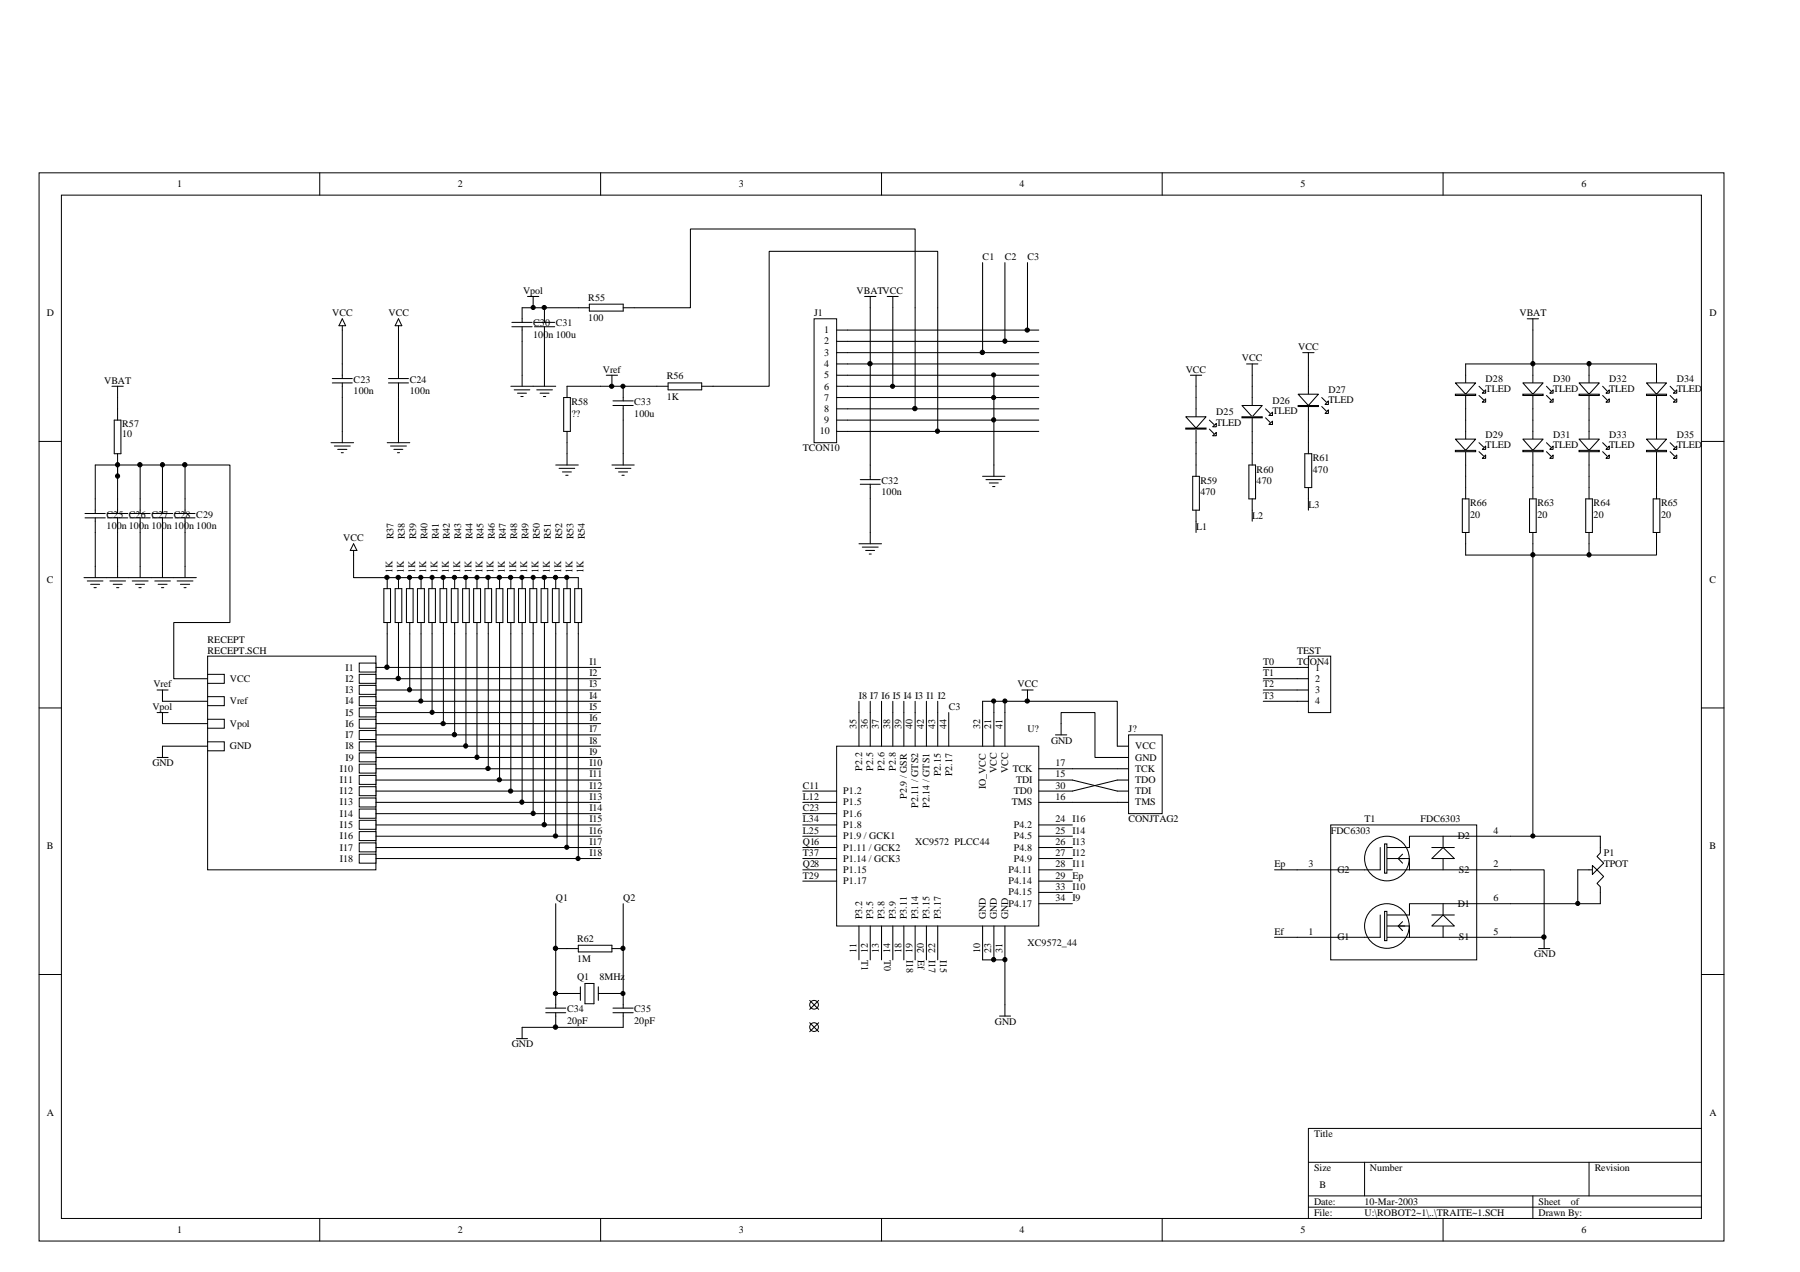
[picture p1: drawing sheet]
<svg xmlns="http://www.w3.org/2000/svg" width="297mm" height="210mm" viewBox="0 0 297 210" stroke-linecap="round" stroke-linejoin="round" font-family="sans-serif">
<g fill="none" stroke="#000" stroke-width=".17">
<path d="M6.4 28.5h278.1v176.3h-278.1zM10.1 32.2h270.7v168.9h-270.7zM52.8 28.5v3.7M99.1 28.5v3.7M145.5 28.5v3.7M191.8 28.5v3.7M238.1 28.5v3.7M56.5 53.7v8.8M56.5 52.6l.5 1.1h-1.1zM6.4 72.8h3.7M54.6 73.1h3.7M54.8 63.2h3.3"/>
<path d="M54.8 62.5h3.3M55.2 73.6h2.6M55.7 74.2h1.5M56.3 74.7h.4M56.5 63.2v9.9M280.8 72.8h3.7M6.4 116.8h3.7M280.8 116.8h3.7M6.4 160.8h3.7M280.8 160.8h3.7M215.9 191.8h64.9M215.9 197.3h64.9"/>
<path d="M215.9 199.2h64.9M225.2 191.8v5.5M253 197.3v3.8M262.2 191.8v5.5M280.8 186.2h-64.9v14.9M52.8 201.1v3.7M99.1 201.1v3.7M145.5 201.1v3.7M191.8 201.1v3.7M238.1 201.1v3.7"/>
</g>
<path d="M34.3 108.3h27.7v35.2h-27.7z" fill-rule="evenodd" fill="#fff"/>
<path d="M34.3 108.3h27.7v35.2h-27.7z" fill="none" stroke="#000" stroke-width=".17"/>
<path d="M59.3 109.4h2.7v1.5h-2.7z" fill-rule="evenodd" fill="#fff"/>
<path d="M59.3 109.4h2.7v1.5h-2.7z" fill="none" stroke="#000" stroke-width=".17"/>
<path d="M59.3 111.3h2.7v1.5h-2.7z" fill-rule="evenodd" fill="#fff"/>
<path d="M59.3 111.3h2.7v1.5h-2.7z" fill="none" stroke="#000" stroke-width=".17"/>
<path d="M59.3 113.1h2.7v1.5h-2.7z" fill-rule="evenodd" fill="#fff"/>
<path d="M59.3 113.1h2.7v1.5h-2.7z" fill="none" stroke="#000" stroke-width=".17"/>
<path d="M59.3 115h2.7v1.4h-2.7z" fill-rule="evenodd" fill="#fff"/>
<path d="M59.3 115h2.7v1.4h-2.7z" fill="none" stroke="#000" stroke-width=".17"/>
<path d="M59.3 116.8h2.7v1.5h-2.7z" fill-rule="evenodd" fill="#fff"/>
<path d="M59.3 116.8h2.7v1.5h-2.7z" fill="none" stroke="#000" stroke-width=".17"/>
<path d="M59.3 118.7h2.7v1.5h-2.7z" fill-rule="evenodd" fill="#fff"/>
<path d="M59.3 118.7h2.7v1.5h-2.7z" fill="none" stroke="#000" stroke-width=".17"/>
<path d="M59.3 120.6h2.7v1.4h-2.7z" fill-rule="evenodd" fill="#fff"/>
<path d="M59.3 120.6h2.7v1.4h-2.7z" fill="none" stroke="#000" stroke-width=".17"/>
<path d="M59.3 122.4h2.7v1.5h-2.7z" fill-rule="evenodd" fill="#fff"/>
<path d="M59.3 122.4h2.7v1.5h-2.7z" fill="none" stroke="#000" stroke-width=".17"/>
<path d="M59.3 124.2h2.7v1.5h-2.7z" fill-rule="evenodd" fill="#fff"/>
<path d="M59.3 124.2h2.7v1.5h-2.7z" fill="none" stroke="#000" stroke-width=".17"/>
<path d="M59.3 126.1h2.7v1.5h-2.7z" fill-rule="evenodd" fill="#fff"/>
<path d="M59.3 126.1h2.7v1.5h-2.7z" fill="none" stroke="#000" stroke-width=".17"/>
<path d="M59.3 128h2.7v1.4h-2.7z" fill-rule="evenodd" fill="#fff"/>
<path d="M59.3 128h2.7v1.4h-2.7z" fill="none" stroke="#000" stroke-width=".17"/>
<path d="M59.3 129.8h2.7v1.5h-2.7z" fill-rule="evenodd" fill="#fff"/>
<path d="M59.3 129.8h2.7v1.5h-2.7z" fill="none" stroke="#000" stroke-width=".17"/>
<path d="M59.3 131.7h2.7v1.5h-2.7z" fill-rule="evenodd" fill="#fff"/>
<path d="M59.3 131.7h2.7v1.5h-2.7z" fill="none" stroke="#000" stroke-width=".17"/>
<path d="M59.3 133.5h2.7v1.5h-2.7z" fill-rule="evenodd" fill="#fff"/>
<path d="M59.3 133.5h2.7v1.5h-2.7z" fill="none" stroke="#000" stroke-width=".17"/>
<path d="M59.3 135.4h2.7v1.4h-2.7z" fill-rule="evenodd" fill="#fff"/>
<path d="M59.3 135.4h2.7v1.4h-2.7z" fill="none" stroke="#000" stroke-width=".17"/>
<path d="M59.3 137.2h2.7v1.5h-2.7z" fill-rule="evenodd" fill="#fff"/>
<path d="M59.3 137.2h2.7v1.5h-2.7z" fill="none" stroke="#000" stroke-width=".17"/>
<path d="M59.3 139.1h2.7v1.5h-2.7z" fill-rule="evenodd" fill="#fff"/>
<path d="M59.3 139.1h2.7v1.5h-2.7z" fill="none" stroke="#000" stroke-width=".17"/>
<path d="M59.3 141h2.7v1.4h-2.7z" fill-rule="evenodd" fill="#fff"/>
<path d="M59.3 141h2.7v1.4h-2.7z" fill="none" stroke="#000" stroke-width=".17"/>
<path d="M34.3 111.3h2.7v1.5h-2.7z" fill-rule="evenodd" fill="#fff"/>
<path d="M34.3 111.3h2.7v1.5h-2.7z" fill="none" stroke="#000" stroke-width=".17"/>
<path d="M34.3 115h2.7v1.4h-2.7z" fill-rule="evenodd" fill="#fff"/>
<path d="M34.3 115h2.7v1.4h-2.7z" fill="none" stroke="#000" stroke-width=".17"/>
<path d="M34.3 118.7h2.7v1.5h-2.7z" fill-rule="evenodd" fill="#fff"/>
<path d="M34.3 118.7h2.7v1.5h-2.7z" fill="none" stroke="#000" stroke-width=".17"/>
<path d="M34.3 122.4h2.7v1.5h-2.7z" fill-rule="evenodd" fill="#fff"/>
<g fill="none" stroke="#000" stroke-width=".17">
<path d="M63.3 97.1h1.1v5.6h-1.1zM63.9 95.3v1.8M65.2 97.1h1.1v5.6h-1.1zM65.8 95.3v1.8M67.1 97.1h1.1v5.6h-1.1zM67.6 95.3v1.8M68.9 97.1h1.1v5.6h-1.1zM69.5 95.3v1.8M70.8 97.1h1.1v5.6h-1.1zM71.3 95.3v1.8M72.6 97.1h1.1v5.6h-1.1zM73.2 95.3v1.8"/>
<path d="M63.9 102.7v1.9M65.8 102.7v1.9M67.6 102.7v1.9M69.5 102.7v1.9M71.3 102.7v1.9M73.2 102.7v1.9M34.3 122.4h2.7v1.5h-2.7z"/>
</g>
<path d="M134.3 52.6h3.8v20.5h-3.8z" fill-rule="evenodd" fill="#fff"/>
<g fill="none" stroke="#000" stroke-width=".17">
<path d="M87.1 48.9h1.8M88 48.9v1.9M134.3 52.6h3.8v20.5h-3.8zM138.1 54.5h1.8M138.1 56.3h1.8M138.1 58.2h1.8M146.4 48.9h1.8M147.3 48.9v14.8M151 50.8v16.7h-12.9M154.7 50.8v20.4M100 61.9h1.9M101 61.9v1.8"/>
<path d="M138.1 60.1h1.8M138.1 61.9h1.8M138.1 63.7h33.3M138.1 65.6h33.3M138.1 69.3h33.3M138.1 71.2h33.3M151 67.5h20.4M162.2 78.6h3.6M162.7 79.1h2.6M163.3 79.7h1.4M164 65.6v13M197.4 65.6v9.3"/>
<path d="M199.6 70.8l.7 .8M199.6 69.3l.7 .7M163.8 80.3h.4"/>
</g>
<path d="M195.7 68.8h3.3l-1.6 1.8z" fill="#fff"/>
<path d="M195.7 68.8h3.3l-1.6 1.8z" fill="none" stroke="#000" stroke-width=".17"/>
<path d="M195.7 70.6h3.3v.2h-3.3z" fill-rule="evenodd" fill="#fff"/>
<path d="M195.7 70.6h3.3v.2h-3.3z" fill="none" stroke="#000" stroke-width=".17"/>
<path d="M200.1 71.9l.6-.5v.5z" fill="#fff"/>
<path d="M200.1 71.9l.6-.5v.5z" fill="none" stroke="#000" stroke-width=".17"/>
<path d="M200.1 70.4l.6-.5v.5z" fill="#fff"/>
<g fill="none" stroke="#000" stroke-width=".17">
<path d="M65.8 53.7v8.8M65.8 52.6l.5 1.1h-1.1zM84.5 53.9h3.3M84.5 53.2h3.3M86.2 53.9v9.8M88.2 53.9h3.3M88.2 53.2h3.3M89.8 50.8v2.4M89.8 53.9v9.8M97.3 50.8h-11.1v2.4M97.3 50.2h5.5v1.1h-5.5zM102.8 50.8h11.1v-13h37.1v13"/>
<path d="M154.7 50.8v-9.3h-27.8v22.2h-11.1M18.9 69.3h1.1v5.6h-1.1zM19.4 65.6v3.7M19.4 74.9v9.8M23.1 76.7v8M26.8 76.7v8M30.5 76.7v8M63.9 73.1h3.7M64.1 63.2h3.3M64.1 62.5h3.3M64.4 73.6h2.7M65 74.2h1.5"/>
<path d="M65.6 74.7h.3M65.8 63.2v9.9M84.3 63.7h7.4M84.9 64.3h2.5M85.4 64.9h1.5M86 65.4h.3M88.6 64.3h2.6M89.1 64.9h1.5M89.7 65.4h.4M91.7 76.7h3.7M92.3 77.3h2.5M92.8 77.9h1.5"/>
<path d="M93 65.6h1.1v5.6h-1.1zM93.4 78.4h.3M93.6 71.2v5.5M101 76.7h3.7M101.1 66.9h3.4M101.1 66.2h3.4M101.5 77.3h2.6M102.1 77.9h1.5M102.6 78.4h.4M102.8 63.7v2.5M102.8 66.9v9.8M110.3 63.2h5.5v1.1h-5.5z"/>
<path d="M110.3 63.7h-16.7v1.9M142 79.9h3.3M142 79.1h3.3M143.6 76.7v2.4M143.6 79.9v9.8M196.4 61.9h1.9M196.8 78.6h1.1v5.6h-1.1zM197.4 61.9v3.7M197.4 74.9v3.7M200.1 70.4l.6-.5v.5zM13.9 95.3h18.5M14 85.5h3.4"/>
<path d="M14 84.7h3.4M14.4 95.9h2.6M15 96.4h1.4M15.5 97h.4M15.7 84.7v-8h22.2v26h-9.2v9.3h5.6M15.7 85.5v9.8M17.8 85.5h3.3M17.8 84.7h3.3M18.1 95.9h2.6M18.7 96.4h1.5M19.2 97h.4M19.4 85.5v9.8"/>
<path d="M21.4 85.5h3.4M21.4 84.7h3.4M21.8 95.9h2.6M22.4 96.4h1.4M22.9 97h.4M23.1 85.5v9.8M25.2 85.5h3.3M25.2 84.7h3.3M25.5 95.9h2.6M26.1 96.4h1.5M26.6 97h.4M26.8 85.5v9.8"/>
<path d="M28.9 85.5h3.3M28.9 84.7h3.3M29.2 95.9h2.6M29.8 96.4h1.5M30.4 97h.3M30.5 85.5v9.8M58.3 89.7l.6 1.1h-1.1zM58.3 90.8v.8M73.2 95.3h3.7v1.8M74.5 97.1h1.1v5.6h-1.1zM75 95.3v1.8M76.3 97.1h1.1v5.6h-1.1z"/>
<path d="M141.7 89.7h3.8M142.3 90.3h2.6M142.8 90.8h1.5M143.4 91.4h.4M197.4 84.2v3.7M25.9 113.9h1.8M25.9 117.6h1.8M26.8 113.9v1.8h7.5M26.8 117.6v1.8h7.5M75 102.7v1.9M76.9 102.7v1.9M25.9 125h1.8"/>
<path d="M34.3 123.1h-7.5v1.9"/>
<circle cx="88" cy="50.7" r=".34"/>
<circle cx="89.8" cy="50.7" r=".35"/>
<circle cx="19.4" cy="78.6" r=".35"/>
<circle cx="19.4" cy="76.7" r=".35"/>
<circle cx="23.1" cy="76.7" r=".36"/>
<circle cx="26.8" cy="76.7" r=".35"/>
<circle cx="30.5" cy="76.7" r=".36"/>
<circle cx="100.9" cy="63.7" r=".35"/>
<circle cx="102.8" cy="63.7" r=".34"/>
<circle cx="164" cy="69.3" r=".35"/>
<circle cx="75" cy="95.3" r=".35"/>
</g>
<g fill="#000">
<circle cx="88" cy="50.7" r=".34"/>
<circle cx="89.8" cy="50.7" r=".35"/>
<circle cx="19.4" cy="78.6" r=".35"/>
<circle cx="19.4" cy="76.7" r=".35"/>
<circle cx="23.1" cy="76.7" r=".36"/>
<circle cx="26.8" cy="76.7" r=".35"/>
<circle cx="30.5" cy="76.7" r=".36"/>
<circle cx="100.9" cy="63.7" r=".35"/>
<circle cx="102.8" cy="63.7" r=".34"/>
<circle cx="164" cy="69.3" r=".35"/>
<circle cx="75" cy="95.3" r=".35"/>
</g>
<path d="M138.1 123.1h33.3v29.7h-33.3z" fill-rule="evenodd" fill="#fff"/>
<g fill="none" stroke="#000" stroke-width=".17">
<path d="M139.9 58.2h31.5M139.9 56.3h31.5M139.9 54.5h31.5M142.7 48.9h1.8M143.6 48.9v11.2M162.2 43.3v14.9M165.8 43.3v13M169.6 43.3v11.2M18.5 63.7h1.8M19.4 63.7v1.9M139.9 61.9h31.5M139.9 60.1h31.5"/>
<path d="M164 61.9v3.7M206.6 63.7v9.4M208.8 68.9l.8 .8M208.8 67.5l.8 .7M58.3 91.6v3.7h14.9M76.9 95.3h18.5v1.8M78.2 97.1h1.1v5.6h-1.1zM78.7 95.3v1.8M80 97.1h1.1v5.6h-1.1zM80.6 95.3v1.8M81.9 97.1h1.1v5.6h-1.1zM82.4 95.3v1.8"/>
<path d="M83.7 97.1h1.2v5.6h-1.2zM84.3 95.3v1.8M85.6 97.1h1.1v5.6h-1.1zM86.2 95.3v1.8M87.4 97.1h1.2v5.6h-1.2zM88 95.3v1.8M89.3 97.1h1.1v5.6h-1.1zM89.8 95.3v1.8M91.2 97.1h1.1v5.6h-1.1zM91.7 95.3v1.8M93 97.1h1.1v5.6h-1.1zM93.6 95.3v1.8"/>
<path d="M94.8 97.1h1.2v5.6h-1.2zM62 110.1h37.1M62 112h37.1M62 113.9h37.1M62 115.7h37.1M62 117.6h37.1M62 119.4h37.1M63.9 104.6v5.5M65.8 104.6v7.4M67.6 104.6v9.3M69.5 104.6v11.1M71.3 104.6v13"/>
<path d="M73.2 104.6v14.8M75 104.6v16.7M76.9 104.6v18.5M78.7 102.7v22.3M80.6 102.7v24.2M82.4 102.7v26M84.3 102.7v27.8M86.2 102.7v29.7M88 102.7v31.6M89.8 102.7v33.4M91.7 102.7v35.3M93.6 102.7v37.2"/>
<path d="M95.4 102.7v39M141.7 117.6v5.5M143.6 117.6v5.5M145.5 117.6v5.5M147.3 117.6v5.5M149.2 117.6v5.5M151 117.6v5.5M152.9 117.6v5.5M154.7 117.6v5.5M156.6 117.6v5.5M162.2 117.6v5.5M164 117.6v5.5"/>
<path d="M165.8 117.6v5.5M62 130.5h37.1M62 132.4h37.1M62 134.3h37.1M62 136.1h37.1M62 138h37.1M62 139.9h37.1M62 126.9h37.1M62 128.7h37.1M62 121.3h37.1M62 123.1h37.1M62 125h37.1"/>
<path d="M132.5 130.5h5.6M132.5 132.4h5.6M132.5 134.3h5.6M132.5 136.1h5.6M132.5 138h5.6M132.5 139.9h5.6M138.1 123.1h33.3v29.7h-33.3zM171.4 130.5h5.6M171.4 132.4h5.6M171.4 136.1h5.6M171.4 138h5.6M171.4 139.9h5.6"/>
<path d="M171.4 126.9h5.6M171.4 128.7h5.6M62 141.7h37.1M132.5 141.7h5.6M132.5 143.5h5.6M132.5 145.4h5.6M141.7 152.8v5.6M143.6 152.8v5.6M145.5 152.8v5.6M147.3 152.8v5.6M149.2 152.8v5.6M151 152.8v5.6"/>
<path d="M152.9 152.8v5.6M154.7 152.8v5.6M162.2 152.8v5.6M164 152.8v5.6M165.8 152.8v5.6M171.4 141.7h5.6M171.4 143.5h5.6M171.4 145.4h5.6M171.4 149.1h5.6M171.4 147.3h5.6"/>
<circle cx="162.1" cy="58.2" r=".36"/>
<circle cx="165.8" cy="56.3" r=".35"/>
<circle cx="169.5" cy="54.5" r=".35"/>
<circle cx="147.3" cy="63.7" r=".34"/>
<circle cx="154.7" cy="71.1" r=".35"/>
<circle cx="164" cy="61.9" r=".34"/>
<circle cx="164" cy="65.6" r=".34"/>
<circle cx="63.9" cy="95.3" r=".35"/>
<circle cx="65.7" cy="95.3" r=".35"/>
<circle cx="67.6" cy="95.3" r=".34"/>
<circle cx="69.4" cy="95.3" r=".34"/>
<circle cx="71.3" cy="95.3" r=".34"/>
<circle cx="73.1" cy="95.3" r=".35"/>
<circle cx="76.8" cy="95.3" r=".34"/>
<circle cx="78.7" cy="95.3" r=".34"/>
<circle cx="80.5" cy="95.3" r=".35"/>
<circle cx="82.4" cy="95.3" r=".35"/>
<circle cx="84.3" cy="95.3" r=".35"/>
<circle cx="86.1" cy="95.3" r=".34"/>
<circle cx="88" cy="95.3" r=".34"/>
<circle cx="91.7" cy="95.3" r=".35"/>
<circle cx="93.5" cy="95.3" r=".34"/>
<circle cx="63.9" cy="110.1" r=".36"/>
<circle cx="65.7" cy="112" r=".36"/>
<circle cx="67.6" cy="113.8" r=".35"/>
<circle cx="69.4" cy="115.7" r=".34"/>
<circle cx="71.3" cy="117.5" r=".34"/>
<circle cx="73.1" cy="119.4" r=".35"/>
<circle cx="75" cy="121.2" r=".36"/>
<circle cx="76.8" cy="123.1" r=".35"/>
<circle cx="78.7" cy="125" r=".35"/>
<circle cx="80.5" cy="126.8" r=".35"/>
<circle cx="82.4" cy="128.7" r=".35"/>
<circle cx="84.3" cy="130.5" r=".35"/>
<circle cx="86.1" cy="132.4" r=".35"/>
<circle cx="88" cy="134.2" r=".35"/>
<circle cx="89.8" cy="136.1" r=".36"/>
<circle cx="91.7" cy="138" r=".35"/>
<circle cx="93.5" cy="139.8" r=".34"/>
<circle cx="95.4" cy="141.7" r=".34"/>
</g>
<g fill="#000">
<circle cx="162.1" cy="58.2" r=".36"/>
<circle cx="165.8" cy="56.3" r=".35"/>
<circle cx="169.5" cy="54.5" r=".35"/>
<circle cx="147.3" cy="63.7" r=".34"/>
<circle cx="154.7" cy="71.1" r=".35"/>
<circle cx="164" cy="61.9" r=".34"/>
<circle cx="164" cy="65.6" r=".34"/>
<circle cx="63.9" cy="95.3" r=".35"/>
<circle cx="65.7" cy="95.3" r=".35"/>
<circle cx="67.6" cy="95.3" r=".34"/>
<circle cx="69.4" cy="95.3" r=".34"/>
<circle cx="71.3" cy="95.3" r=".34"/>
<circle cx="73.1" cy="95.3" r=".35"/>
<circle cx="76.8" cy="95.3" r=".34"/>
<circle cx="78.7" cy="95.3" r=".34"/>
<circle cx="80.5" cy="95.3" r=".35"/>
<circle cx="82.4" cy="95.3" r=".35"/>
<circle cx="84.3" cy="95.3" r=".35"/>
<circle cx="86.1" cy="95.3" r=".34"/>
<circle cx="88" cy="95.3" r=".34"/>
<circle cx="91.7" cy="95.3" r=".35"/>
<circle cx="93.5" cy="95.3" r=".34"/>
<circle cx="63.9" cy="110.1" r=".36"/>
<circle cx="65.7" cy="112" r=".36"/>
<circle cx="67.6" cy="113.8" r=".35"/>
<circle cx="69.4" cy="115.7" r=".34"/>
<circle cx="71.3" cy="117.5" r=".34"/>
<circle cx="73.1" cy="119.4" r=".35"/>
<circle cx="75" cy="121.2" r=".36"/>
<circle cx="76.8" cy="123.1" r=".35"/>
<circle cx="78.7" cy="125" r=".35"/>
<circle cx="80.5" cy="126.8" r=".35"/>
<circle cx="82.4" cy="128.7" r=".35"/>
<circle cx="84.3" cy="130.5" r=".35"/>
<circle cx="86.1" cy="132.4" r=".35"/>
<circle cx="88" cy="134.2" r=".35"/>
<circle cx="89.8" cy="136.1" r=".36"/>
<circle cx="91.7" cy="138" r=".35"/>
<circle cx="93.5" cy="139.8" r=".34"/>
<circle cx="95.4" cy="141.7" r=".34"/>
</g>
<path d="M204.9 66.9h3.4l-1.7 1.9z" fill="#fff"/>
<path d="M204.9 66.9h3.4l-1.7 1.9z" fill="none" stroke="#000" stroke-width=".17"/>
<path d="M204.9 68.8h3.4v.1h-3.4z" fill-rule="evenodd" fill="#fff"/>
<path d="M204.9 68.8h3.4v.1h-3.4z" fill="none" stroke="#000" stroke-width=".17"/>
<path d="M209.4 70l.6-.5v.5z" fill="#fff"/>
<path d="M209.4 70l.6-.5v.5z" fill="none" stroke="#000" stroke-width=".17"/>
<path d="M209.4 68.6l.6-.6v.6z" fill="#fff"/>
<path d="M205.7 60.1h1.9M206.1 76.7h1.1v5.6h-1.1zM206.6 60.1v3.6M206.6 73.1v3.6M209.4 68.6l.6-.6v.6zM215.9 61.9v9.3M218.1 67.1l.8 .7M218.1 65.6l.8 .8M206.6 82.3v3.7" fill="none" stroke="#000" stroke-width=".17"/>
<path d="M214.2 65.1h3.4l-1.7 1.8z" fill="#fff"/>
<path d="M214.2 65.1h3.4l-1.7 1.8z" fill="none" stroke="#000" stroke-width=".17"/>
<path d="M214.2 66.9h3.4v.2h-3.4z" fill-rule="evenodd" fill="#fff"/>
<path d="M214.2 66.9h3.4v.2h-3.4z" fill="none" stroke="#000" stroke-width=".17"/>
<path d="M219.2 67.6v.6h-.5z" fill="#fff"/>
<path d="M219.2 67.6v.6h-.5z" fill="none" stroke="#000" stroke-width=".17"/>
<path d="M219.2 66.2v.5h-.5z" fill="#fff"/>
<path d="M215 58.2h1.8M215.9 58.2v3.7M215.3 74.9h1.2v5.6h-1.2zM215.9 71.2v3.7M219.2 66.2v.5h-.5zM215.9 80.5v3.7" fill="none" stroke="#000" stroke-width=".17"/>
<path d="M186.2 121.3h5.6v13h-5.6z" fill-rule="evenodd" fill="#fff"/>
<g fill="none" stroke="#000" stroke-width=".17">
<path d="M162.2 117.6v-1.9h22.2v7.4h1.8M164 115.7v1.9M165.8 115.7v1.9M174.2 121.3h1.8M175.1 121.3v-3.7h5.6v7.4h5.5M177 126.9h9.2M177 128.7l7.4 1.8h1.8M177 132.4h9.2M186.2 121.3h5.6v13h-5.6zM186.2 128.7h-1.8l-7.4 1.8M91.7 149.1v17.3M91.7 156.5h3.7"/>
<path d="M95.4 156h5.6v1.1h-5.6zM101 156.5h1.8M102.8 149.1v17.3M162.2 158.4h3.6v9.3M85.2 171.4h1.9M90.1 167.1h3.3M90.1 166.4h3.3M91.7 163.9h4.1M91.7 167.1v2.4M95.8 162.8v2.3M96.5 162.3h1.5v3.3h-1.5zM98.7 163.9h4.1"/>
<path d="M98.7 162.8v2.3M101.1 167.1h3.4M101.1 166.4h3.4M102.8 167.1v2.4h-16.6v1.9M164.9 167.7h1.9"/>
<circle cx="151" cy="67.4" r=".36"/>
<circle cx="89.8" cy="95.3" r=".35"/>
<circle cx="164" cy="115.7" r=".34"/>
<circle cx="165.8" cy="115.7" r=".34"/>
<circle cx="91.7" cy="156.5" r=".36"/>
<circle cx="102.8" cy="156.5" r=".35"/>
<circle cx="164" cy="158.4" r=".35"/>
<circle cx="165.8" cy="158.4" r=".35"/>
<circle cx="91.7" cy="169.5" r=".36"/>
<circle cx="91.7" cy="163.9" r=".35"/>
<circle cx="102.8" cy="163.9" r=".34"/>
</g>
<g fill="#000">
<circle cx="151" cy="67.4" r=".36"/>
<circle cx="89.8" cy="95.3" r=".35"/>
<circle cx="164" cy="115.7" r=".34"/>
<circle cx="165.8" cy="115.7" r=".34"/>
<circle cx="91.7" cy="156.5" r=".36"/>
<circle cx="102.8" cy="156.5" r=".35"/>
<circle cx="164" cy="158.4" r=".35"/>
<circle cx="165.8" cy="158.4" r=".35"/>
<circle cx="91.7" cy="169.5" r=".36"/>
<circle cx="91.7" cy="163.9" r=".35"/>
<circle cx="102.8" cy="163.9" r=".34"/>
</g>
<path d="M219.6 136.1h24.1v22.3h-24.1z" fill-rule="evenodd" fill="#fff"/>
<path d="M219.6 136.1h24.1v22.3h-24.1zM227.8 151v3.7h-2.6M228.5 154.7h4.1M228.5 152.8h3.3M228.5 151h4.1" fill="none" stroke="#000" stroke-width=".17"/>
<path d="M228.5 150.4h.4v4.8h-.4z" fill-rule="evenodd" fill="#fff"/>
<g fill="none" stroke="#000" stroke-width=".17">
<path d="M228.5 150.4h.4v4.8h-.4zM231.5 152.1l-.8 .7 .8 .8M238.1 149.1v1.9M238.1 152.8v1.9"/>
<circle cx="228.9" cy="152.8" r="3.7"/>
</g>
<path d="M236.3 152.8l1.8-1.8 1.9 1.8z" fill="#fff"/>
<path d="M227.8 139.9v3.6h-2.6M228.5 139.9h4.1M214.1 154.7h11.1M228.5 143.5h4.1M228.5 141.7h3.3M230.7 152.8h1.9v1.9h16.7M236.3 152.8l1.8-1.8 1.9 1.8zM236.3 151h3.7M249.3 149.1h-16.7v1.9" fill="none" stroke="#000" stroke-width=".17"/>
<path d="M228.5 139.3h.4v4.8h-.4z" fill-rule="evenodd" fill="#fff"/>
<g fill="none" stroke="#000" stroke-width=".17">
<path d="M228.5 139.3h.4v4.8h-.4zM238.1 138v1.9M231.5 141l-.8 .7 .8 .7M238.1 141.7v1.8"/>
<circle cx="228.9" cy="141.7" r="3.7"/>
</g>
<path d="M236.3 141.7l1.8-1.8 1.9 1.8z" fill="#fff"/>
<g fill="none" stroke="#000" stroke-width=".17">
<path d="M236.3 139.9h3.7M249.3 138h-16.7v1.9M264.1 138v2.7l-.6 .6 1.1 1.1-1.1 1.1 1.1 1.1-1.1 1.2 .6 .5v2.8M214.1 143.5h11.1M230.7 141.7h1.9v1.8h22.2v11.2h-5.5M236.3 141.7l1.8-1.8 1.9 1.8zM253.9 156.5h1.8M254.8 154.7v1.8M260.4 143.5h3.1"/>
<circle cx="254.8" cy="154.6" r=".36"/>
</g>
<circle cx="254.8" cy="154.6" r=".36" fill="#000"/>
<path d="M262.8 142.8l.7 .7-.7 .8z" fill="#fff"/>
<g fill="none" stroke="#000" stroke-width=".17">
<path d="M253 69.3v9.3M255.2 74.5l.7 .8M255.2 73.1l.7 .7M249.3 138h14.8M249.3 149.1h14.8M260.4 143.5v5.6M262.8 142.8l.7 .7-.7 .8z"/>
<circle cx="260.4" cy="149.1" r=".34"/>
</g>
<circle cx="260.4" cy="149.1" r=".34" fill="#000"/>
<path d="M251.3 72.5h3.3l-1.6 1.8z" fill="#fff"/>
<path d="M251.3 72.5h3.3l-1.6 1.8z" fill="none" stroke="#000" stroke-width=".17"/>
<path d="M251.3 74.3h3.3v.2h-3.3z" fill-rule="evenodd" fill="#fff"/>
<path d="M251.3 74.3h3.3v.2h-3.3z" fill="none" stroke="#000" stroke-width=".17"/>
<path d="M255.7 75.6l.6-.5v.5z" fill="#fff"/>
<path d="M255.7 75.6l.6-.5v.5z" fill="none" stroke="#000" stroke-width=".17"/>
<path d="M255.7 74.2l.6-.6v.6z" fill="#fff"/>
<path d="M253 60.1v9.2M253 78.6v3.7M255.2 65.3l.7 .7M255.2 63.7l.7 .8M255.7 74.2l.6-.6v.6zM252.4 82.3h1.1v5.6h-1.1zM253 87.9v3.7" fill="none" stroke="#000" stroke-width=".17"/>
<path d="M251.3 63.2h3.3l-1.6 1.9z" fill="#fff"/>
<path d="M251.3 63.2h3.3l-1.6 1.9z" fill="none" stroke="#000" stroke-width=".17"/>
<path d="M251.3 65.1h3.3v.2h-3.3z" fill-rule="evenodd" fill="#fff"/>
<path d="M251.3 65.1h3.3v.2h-3.3z" fill="none" stroke="#000" stroke-width=".17"/>
<path d="M255.7 66.4l.6-.6v.6z" fill="#fff"/>
<path d="M255.7 66.4l.6-.6v.6z" fill="none" stroke="#000" stroke-width=".17"/>
<path d="M255.7 64.9l.6-.6v.6z" fill="#fff"/>
<path d="M241.9 69.3v9.3M244.1 74.5l.7 .8M244.1 73.1l.7 .7M255.7 64.9l.6-.6v.6z" fill="none" stroke="#000" stroke-width=".17"/>
<path d="M240.2 72.5h3.3l-1.6 1.8z" fill="#fff"/>
<path d="M240.2 72.5h3.3l-1.6 1.8z" fill="none" stroke="#000" stroke-width=".17"/>
<path d="M240.2 74.3h3.3v.2h-3.3z" fill-rule="evenodd" fill="#fff"/>
<path d="M240.2 74.3h3.3v.2h-3.3z" fill="none" stroke="#000" stroke-width=".17"/>
<path d="M244.6 75.6l.6-.5v.5z" fill="#fff"/>
<path d="M244.6 75.6l.6-.5v.5z" fill="none" stroke="#000" stroke-width=".17"/>
<path d="M245.2 73.6v.6h-.6z" fill="#fff"/>
<path d="M241.9 60.1v9.2M241.9 78.6v3.7M244.1 65.3l.7 .7M244.1 63.7l.7 .8M245.2 73.6v.6h-.6zM241.3 82.3h1.1v5.6h-1.1zM241.9 87.9v3.7" fill="none" stroke="#000" stroke-width=".17"/>
<path d="M240.2 63.2h3.3l-1.6 1.9z" fill="#fff"/>
<path d="M240.2 63.2h3.3l-1.6 1.9z" fill="none" stroke="#000" stroke-width=".17"/>
<path d="M240.2 65.1h3.3v.2h-3.3z" fill-rule="evenodd" fill="#fff"/>
<path d="M240.2 65.1h3.3v.2h-3.3z" fill="none" stroke="#000" stroke-width=".17"/>
<path d="M244.6 66.4l.6-.6v.6z" fill="#fff"/>
<path d="M244.6 66.4l.6-.6v.6z" fill="none" stroke="#000" stroke-width=".17"/>
<path d="M244.6 64.9l.6-.6v.6z" fill="#fff"/>
<g fill="none" stroke="#000" stroke-width=".17">
<path d="M252 52.6h1.9M253 52.6v7.5h-11.1M244.6 64.9l.6-.6v.6zM273.4 69.3v9.3M275.6 74.5l.7 .8M275.6 73.1l.7 .7M241.9 91.6h11.1v46.4M210.3 143.5h3.8M210.3 154.7h3.8"/>
<circle cx="253" cy="138" r=".34"/>
</g>
<circle cx="253" cy="138" r=".34" fill="#000"/>
<path d="M271.7 72.5h3.3l-1.6 1.8z" fill="#fff"/>
<path d="M271.7 72.5h3.3l-1.6 1.8z" fill="none" stroke="#000" stroke-width=".17"/>
<path d="M271.7 74.3h3.3v.2h-3.3z" fill-rule="evenodd" fill="#fff"/>
<path d="M271.7 74.3h3.3v.2h-3.3z" fill="none" stroke="#000" stroke-width=".17"/>
<path d="M276.7 75.1v.5h-.5z" fill="#fff"/>
<path d="M276.7 75.1v.5h-.5z" fill="none" stroke="#000" stroke-width=".17"/>
<path d="M276.7 73.6v.6h-.5z" fill="#fff"/>
<path d="M273.4 60.1v9.2M273.4 78.6v3.7M275.6 65.3l.7 .7M275.6 63.7l.7 .8M276.7 73.6v.6h-.5zM272.8 82.3h1.1v5.6h-1.1zM273.4 87.9v1.8" fill="none" stroke="#000" stroke-width=".17"/>
<path d="M271.7 63.2h3.3l-1.6 1.9z" fill="#fff"/>
<path d="M271.7 63.2h3.3l-1.6 1.9z" fill="none" stroke="#000" stroke-width=".17"/>
<path d="M271.7 65.1h3.3v.2h-3.3z" fill-rule="evenodd" fill="#fff"/>
<path d="M271.7 65.1h3.3v.2h-3.3z" fill="none" stroke="#000" stroke-width=".17"/>
<path d="M276.2 66.4l.5-.6v.6z" fill="#fff"/>
<path d="M276.2 66.4l.5-.6v.6z" fill="none" stroke="#000" stroke-width=".17"/>
<path d="M276.2 64.9l.5-.6v.6z" fill="#fff"/>
<path d="M262.2 69.3v9.3M264.5 74.5l.7 .8M264.5 73.1l.7 .7M276.2 64.9l.5-.6v.6z" fill="none" stroke="#000" stroke-width=".17"/>
<path d="M260.6 72.5h3.3l-1.7 1.8z" fill="#fff"/>
<path d="M260.6 72.5h3.3l-1.7 1.8z" fill="none" stroke="#000" stroke-width=".17"/>
<path d="M260.6 74.3h3.3v.2h-3.3z" fill-rule="evenodd" fill="#fff"/>
<path d="M260.6 74.3h3.3v.2h-3.3z" fill="none" stroke="#000" stroke-width=".17"/>
<path d="M265.6 75.1v.5h-.6z" fill="#fff"/>
<path d="M265.6 75.1v.5h-.6z" fill="none" stroke="#000" stroke-width=".17"/>
<path d="M265.6 73.6v.6h-.6z" fill="#fff"/>
<path d="M262.2 60.1v9.2M262.2 78.6v3.7M264.5 65.3l.7 .7M264.5 63.7l.7 .8M265.6 73.6v.6h-.6zM261.7 82.3h1.1v5.6h-1.1zM262.2 87.9v1.8" fill="none" stroke="#000" stroke-width=".17"/>
<path d="M260.6 63.2h3.3l-1.7 1.9z" fill="#fff"/>
<path d="M260.6 63.2h3.3l-1.7 1.9z" fill="none" stroke="#000" stroke-width=".17"/>
<path d="M260.6 65.1h3.3v.2h-3.3z" fill-rule="evenodd" fill="#fff"/>
<path d="M260.6 65.1h3.3v.2h-3.3z" fill="none" stroke="#000" stroke-width=".17"/>
<path d="M265 66.4l.6-.6v.6z" fill="#fff"/>
<path d="M265 66.4l.6-.6v.6z" fill="none" stroke="#000" stroke-width=".17"/>
<path d="M265 64.9l.6-.6v.6z" fill="#fff"/>
<g fill="none" stroke="#000" stroke-width=".17">
<path d="M253 60.1h20.4M265 64.9l.6-.6v.6zM262.2 89.7v1.9M273.4 89.7v1.9h-20.4M141.7 115.7v1.9M143.6 115.7v1.9M145.5 115.7v1.9M147.3 115.7v1.9M149.2 115.7v1.9M151 115.7v1.9M152.9 115.7v1.9M154.7 115.7v1.9"/>
<path d="M168.6 113.9h1.9M169.6 113.9v1.8M133.6 165.1l1.5 1.5M133.6 168.8l1.5 1.5M135.1 165.1l-1.5 1.5M135.1 168.8l-1.5 1.5"/>
<circle cx="252.9" cy="60" r=".35"/>
<circle cx="262.2" cy="60" r=".35"/>
<circle cx="252.9" cy="91.6" r=".35"/>
<circle cx="262.2" cy="91.6" r=".35"/>
<circle cx="169.5" cy="115.7" r=".35"/>
<circle cx="134.3" cy="169.5" r=".72"/>
<circle cx="134.3" cy="165.8" r=".72"/>
</g>
<g fill="#000">
<circle cx="252.9" cy="60" r=".35"/>
<circle cx="262.2" cy="60" r=".35"/>
<circle cx="252.9" cy="91.6" r=".35"/>
<circle cx="262.2" cy="91.6" r=".35"/>
<circle cx="169.5" cy="115.7" r=".35"/>
</g>
<path d="M215.9 108.3h3.7v9.3h-3.7z" fill-rule="evenodd" fill="#fff"/>
<g fill="none" stroke="#000" stroke-width=".17">
<path d="M143.6 60.1v16.6M208.5 110.1h7.4M208.5 112h7.4M208.5 113.9h7.4M208.5 115.7h7.4M215.9 108.3h3.7v9.3h-3.7z"/>
<circle cx="143.6" cy="60" r=".36"/>
</g>
<circle cx="143.6" cy="60" r=".36" fill="#000"/>
<g font-size="1.7">
<text x="29.2" y="30.9">1</text>
<text x="75.6" y="30.9">2</text>
<text x="121.9" y="30.9">3</text>
<text x="168.2" y="30.9">4</text>
<text x="214.6" y="30.9">5</text>
<text x="261" y="30.9">6</text>
<text x="162.2" y="42.9">C1</text>
<text x="165.8" y="42.9">C2</text>
<text x="169.6" y="42.9">C3</text>
<text x="7.7" y="52.2">D</text>
<text x="54.8" y="52.2">VCC</text>
<text x="64.1" y="52.2">VCC</text>
<text x="86.3" y="48.5">Vpol</text>
<text x="88" y="53.9">C30 C31</text>
<text x="97.1" y="49.6">R55</text>
<text x="97.1" y="52.9">100</text>
<text x="134.3" y="52.2">J1</text>
<text x="141.4" y="48.5">VBATVCC</text>
<text x="250.8" y="52.2">VBAT</text>
<text x="282.1" y="52.2">D</text>
<text x="88" y="55.7">100n 100u</text>
<text x="136" y="55">1</text>
<text x="136" y="56.8">2</text>
<text x="136" y="58.7">3</text>
<text x="204.9" y="59.6">VCC</text>
<text x="214.2" y="57.8">VCC</text>
<text x="17.2" y="63.4">VBAT</text>
<text x="58.3" y="63.1">C23</text>
<text x="58.3" y="65">100n</text>
<text x="67.6" y="63.1">C24</text>
<text x="67.6" y="65">100n</text>
<text x="99.5" y="61.5">Vref</text>
<text x="110" y="62.6">R56</text>
<text x="110" y="65.9">1K</text>
<text x="136" y="60.6">4</text>
<text x="136" y="62.4">5</text>
<text x="136" y="64.3">6</text>
<text x="195.7" y="61.5">VCC</text>
<text x="219.2" y="64.8">D27</text>
<text x="245.2" y="63">D28</text>
<text x="245.2" y="64.6">TLED</text>
<text x="256.3" y="63">D30</text>
<text x="256.3" y="64.6">TLED</text>
<text x="265.6" y="63">D32</text>
<text x="265.6" y="64.6">TLED</text>
<text x="276.7" y="63">D34</text>
<text x="276.7" y="64.6">TLED</text>
<text x="20.2" y="70.4">R57</text>
<text x="94.3" y="66.9">R58</text>
<text x="94.3" y="68.7">??</text>
<text x="104.7" y="66.9">C33</text>
<text x="104.7" y="68.7">100u</text>
<text x="135.3" y="71.7">10</text>
<text x="136" y="66.1">7</text>
<text x="136" y="68">8</text>
<text x="136" y="69.8">9</text>
<text x="200.7" y="68.5">D25</text>
<text x="200.7" y="70.2">TLED</text>
<text x="210" y="66.7">D26</text>
<text x="210" y="68.4">TLED</text>
<text x="219.2" y="66.5">TLED</text>
<text x="20.2" y="72.1">10</text>
<text x="132.5" y="74.5">TCON10</text>
<text x="216.6" y="76.1">R61</text>
<text x="245.2" y="72.2">D29</text>
<text x="245.2" y="73.9">TLED</text>
<text x="256.3" y="72.2">D31</text>
<text x="256.3" y="73.9">TLED</text>
<text x="265.6" y="72.2">D33</text>
<text x="265.6" y="73.9">TLED</text>
<text x="276.7" y="72.2">D35</text>
<text x="276.7" y="73.9">TLED</text>
<text x="145.5" y="79.9">C32</text>
<text x="145.5" y="81.7">100n</text>
<text x="198.1" y="79.9">R59</text>
<text x="198.1" y="81.7">470</text>
<text x="207.4" y="78">R60</text>
<text x="207.4" y="79.9">470</text>
<text x="215.9" y="83.8">L3</text>
<text x="216.6" y="78">470</text>
<text x="242.6" y="83.6">R66</text>
<text x="253.7" y="83.6">R63</text>
<text x="263" y="83.6">R64</text>
<text x="274.1" y="83.6">R65</text>
<text x="17.6" y="85.4">C25 C26 C27 C28 C29</text>
<text x="17.6" y="87.3">100n 100n 100n 100n 100n</text>
<text x="56.7" y="89.3">VCC</text>
<text x="65" y="89" transform="rotate(-90 65 89)">R37</text>
<text x="66.8" y="89" transform="rotate(-90 66.8 89)">R38</text>
<text x="68.7" y="89" transform="rotate(-90 68.7 89)">R39</text>
<text x="70.5" y="89" transform="rotate(-90 70.5 89)">R40</text>
<text x="72.4" y="89" transform="rotate(-90 72.4 89)">R41</text>
<text x="74.2" y="89" transform="rotate(-90 74.2 89)">R42</text>
<text x="76.1" y="89" transform="rotate(-90 76.1 89)">R43</text>
<text x="78" y="89" transform="rotate(-90 78 89)">R44</text>
<text x="79.8" y="89" transform="rotate(-90 79.8 89)">R45</text>
<text x="81.6" y="89" transform="rotate(-90 81.6 89)">R46</text>
<text x="83.5" y="89" transform="rotate(-90 83.5 89)">R47</text>
<text x="85.4" y="89" transform="rotate(-90 85.4 89)">R48</text>
<text x="87.2" y="89" transform="rotate(-90 87.2 89)">R49</text>
<text x="89.1" y="89" transform="rotate(-90 89.1 89)">R50</text>
<text x="90.9" y="89" transform="rotate(-90 90.9 89)">R51</text>
<text x="92.8" y="89" transform="rotate(-90 92.8 89)">R52</text>
<text x="94.6" y="89" transform="rotate(-90 94.6 89)">R53</text>
<text x="96.5" y="89" transform="rotate(-90 96.5 89)">R54</text>
<text x="197.4" y="87.4">L1</text>
<text x="206.6" y="85.6">L2</text>
<text x="242.6" y="85.4">20</text>
<text x="253.7" y="85.4">20</text>
<text x="263" y="85.4">20</text>
<text x="274.1" y="85.4">20</text>
<text x="64.8" y="94.6" transform="rotate(-90 64.8 94.6)">1K</text>
<text x="66.6" y="94.6" transform="rotate(-90 66.6 94.6)">1K</text>
<text x="68.5" y="94.6" transform="rotate(-90 68.5 94.6)">1K</text>
<text x="70.3" y="94.6" transform="rotate(-90 70.3 94.6)">1K</text>
<text x="72.2" y="94.6" transform="rotate(-90 72.2 94.6)">1K</text>
<text x="74.1" y="94.6" transform="rotate(-90 74.1 94.6)">1K</text>
<text x="75.9" y="94.6" transform="rotate(-90 75.9 94.6)">1K</text>
<text x="77.8" y="94.6" transform="rotate(-90 77.8 94.6)">1K</text>
<text x="79.6" y="94.6" transform="rotate(-90 79.6 94.6)">1K</text>
<text x="81.5" y="94.6" transform="rotate(-90 81.5 94.6)">1K</text>
<text x="83.3" y="94.6" transform="rotate(-90 83.3 94.6)">1K</text>
<text x="85.2" y="94.6" transform="rotate(-90 85.2 94.6)">1K</text>
<text x="87" y="94.6" transform="rotate(-90 87 94.6)">1K</text>
<text x="88.9" y="94.6" transform="rotate(-90 88.9 94.6)">1K</text>
<text x="90.7" y="94.6" transform="rotate(-90 90.7 94.6)">1K</text>
<text x="92.6" y="94.6" transform="rotate(-90 92.6 94.6)">1K</text>
<text x="94.5" y="94.6" transform="rotate(-90 94.5 94.6)">1K</text>
<text x="96.3" y="94.6" transform="rotate(-90 96.3 94.6)">1K</text>
<text x="7.7" y="96.2">C</text>
<text x="282.1" y="96.2">C</text>
<text x="34.3" y="106">RECEPT</text>
<text x="34.3" y="107.9">RECEPT.SCH</text>
<text x="214.1" y="107.9">TEST</text>
<text x="25.3" y="113.4">Vref</text>
<text x="37.9" y="112.5">VCC</text>
<text x="57" y="110.6">I1</text>
<text x="57" y="112.5">I2</text>
<text x="97.3" y="109.7">I1</text>
<text x="97.3" y="111.6">I2</text>
<text x="97.3" y="113.4">I3</text>
<text x="167.9" y="113.4">VCC</text>
<text x="208.5" y="109.7">T0</text>
<text x="208.5" y="111.6">T1</text>
<text x="208.5" y="113.4">T2</text>
<text x="214.1" y="109.7">TCON4</text>
<text x="217" y="110.6">1</text>
<text x="217" y="112.5">2</text>
<text x="25.2" y="117.2">Vpol</text>
<text x="37.9" y="116.2">Vref</text>
<text x="37.9" y="119.9">Vpol</text>
<text x="57" y="114.4">I3</text>
<text x="57" y="116.2">I4</text>
<text x="57" y="118.1">I5</text>
<text x="57" y="119.9">I6</text>
<text x="97.3" y="115.3">I4</text>
<text x="97.3" y="117.2">I5</text>
<text x="97.3" y="119">I6</text>
<text x="141.7" y="115.3">I8 I7 I6 I5 I4 I3 I1 I2</text>
<text x="156.6" y="117.2">C3</text>
<text x="208.5" y="115.3">T3</text>
<text x="217" y="114.4">3</text>
<text x="217" y="116.2">4</text>
<text x="37.9" y="123.6">GND</text>
<text x="57" y="121.8">I7</text>
<text x="57" y="123.6">I8</text>
<text x="57" y="125.5">I9</text>
<text x="97.3" y="120.8">I7</text>
<text x="97.3" y="122.7">I8</text>
<text x="97.3" y="124.6">I9</text>
<text x="141.3" y="120.3" transform="rotate(-90 141.3 120.3)">35</text>
<text x="143.2" y="120.3" transform="rotate(-90 143.2 120.3)">36</text>
<text x="145" y="120.3" transform="rotate(-90 145 120.3)">37</text>
<text x="146.9" y="120.3" transform="rotate(-90 146.9 120.3)">38</text>
<text x="148.8" y="120.3" transform="rotate(-90 148.8 120.3)">39</text>
<text x="150.6" y="120.3" transform="rotate(-90 150.6 120.3)">40</text>
<text x="152.5" y="120.3" transform="rotate(-90 152.5 120.3)">42</text>
<text x="154.3" y="120.3" transform="rotate(-90 154.3 120.3)">43</text>
<text x="156.2" y="120.3" transform="rotate(-90 156.2 120.3)">44</text>
<text x="161.7" y="120.3" transform="rotate(-90 161.7 120.3)">32</text>
<text x="163.6" y="120.3" transform="rotate(-90 163.6 120.3)">21</text>
<text x="165.5" y="120.3" transform="rotate(-90 165.5 120.3)">41</text>
<text x="169.6" y="120.8">U?</text>
<text x="173.5" y="122.7">GND</text>
<text x="186.2" y="120.8">J?</text>
<text x="187.3" y="123.6">VCC</text>
<text x="187.3" y="125.5">GND</text>
<text x="25.2" y="126.4">GND</text>
<text x="56.1" y="127.4">I10</text>
<text x="56.1" y="129.2">I11</text>
<text x="56.1" y="131.1">I12</text>
<text x="97.3" y="126.4">I10</text>
<text x="97.3" y="128.3">I11</text>
<text x="97.3" y="130.2">I12</text>
<text x="97.3" y="132">I13</text>
<text x="132.5" y="130.2">C11</text>
<text x="132.5" y="132">L12</text>
<text x="139.2" y="131.1">P1.2</text>
<text x="142.3" y="127.2" transform="rotate(-90 142.3 127.2)">P2.2</text>
<text x="144.1" y="127.2" transform="rotate(-90 144.1 127.2)">P2.5</text>
<text x="146" y="127.2" transform="rotate(-90 146 127.2)">P2.6</text>
<text x="147.8" y="127.2" transform="rotate(-90 147.8 127.2)">P2.8</text>
<text x="149.7" y="131.9" transform="rotate(-90 149.7 131.9)">P2.9 / GSR</text>
<text x="155.3" y="128.1" transform="rotate(-90 155.3 128.1)">P2.15</text>
<text x="157.1" y="128.1" transform="rotate(-90 157.1 128.1)">P2.17</text>
<text x="162.7" y="130.2" transform="rotate(-90 162.7 130.2)">IO_VCC</text>
<text x="164.5" y="127.6" transform="rotate(-90 164.5 127.6)">VCC</text>
<text x="166.4" y="127.6" transform="rotate(-90 166.4 127.6)">VCC</text>
<text x="167.1" y="127.4">TCK</text>
<text x="167.3" y="131.1">TD0</text>
<text x="167.7" y="129.2">TDI</text>
<text x="174.2" y="126.4">17</text>
<text x="174.2" y="128.3">15</text>
<text x="174.2" y="130.2">30</text>
<text x="174.2" y="132">16</text>
<text x="187.3" y="127.4">TCK</text>
<text x="187.3" y="129.2">TDO</text>
<text x="187.3" y="131.1">TDI</text>
<text x="56.1" y="132.9">I13</text>
<text x="56.1" y="134.8">I14</text>
<text x="56.1" y="136.6">I15</text>
<text x="97.3" y="133.8">I14</text>
<text x="97.3" y="135.7">I15</text>
<text x="97.3" y="137.6">I16</text>
<text x="132.5" y="133.8">C23</text>
<text x="132.5" y="137.6">L25</text>
<text x="132.5" y="135.7">L34</text>
<text x="139.2" y="132.9">P1.5</text>
<text x="139.2" y="134.8">P1.6</text>
<text x="139.2" y="136.6">P1.8</text>
<text x="151.5" y="133.3" transform="rotate(-90 151.5 133.3)">P2.11 / GTS2</text>
<text x="153.4" y="133.3" transform="rotate(-90 153.4 133.3)">P2.14 / GTS1</text>
<text x="167" y="132.9">TMS</text>
<text x="167.3" y="136.6">P4.2</text>
<text x="174.2" y="137.6">25 I14</text>
<text x="174.2" y="135.7">24 I16</text>
<text x="186.2" y="135.7">CONJTAG2</text>
<text x="187.3" y="132.9">TMS</text>
<text x="219.6" y="137.6">FDC6303</text>
<text x="225.2" y="135.7">T1</text>
<text x="234.4" y="135.7">FDC6303</text>
<text x="246.5" y="137.6">4</text>
<text x="7.7" y="140.2">B</text>
<text x="56.1" y="138.5">I16</text>
<text x="56.1" y="140.4">I17</text>
<text x="56.1" y="142.2">I18</text>
<text x="97.3" y="139.4">I17</text>
<text x="97.3" y="141.3">I18</text>
<text x="132.5" y="139.4">Q16</text>
<text x="132.5" y="143.1">Q28</text>
<text x="132.5" y="141.3">T37</text>
<text x="139.2" y="138.5">P1.9 / GCK1</text>
<text x="139.2" y="140.4">P1.11 / GCK2</text>
<text x="139.2" y="142.2">P1.14 / GCK3</text>
<text x="151" y="139.4">XC9572 PLCC44</text>
<text x="167.3" y="142.2">P4.9</text>
<text x="167.3" y="140.4">P4.8</text>
<text x="167.3" y="138.5">P4.5</text>
<text x="174.2" y="143.1">28 I11</text>
<text x="174.2" y="141.3">27 I12</text>
<text x="174.2" y="139.4">26 I13</text>
<text x="210.3" y="143.1">Ep</text>
<text x="215.9" y="143.1">3</text>
<text x="240.6" y="138.5">D2</text>
<text x="246.5" y="143.1">2</text>
<text x="264.6" y="141.3">P1</text>
<text x="264.6" y="143.1">TPOT</text>
<text x="282.1" y="140.2">B</text>
<text x="91.7" y="148.7">Q1</text>
<text x="102.8" y="148.7">Q2</text>
<text x="132.5" y="145">T29</text>
<text x="139.2" y="144">P1.15</text>
<text x="139.2" y="145.9">P1.17</text>
<text x="166.4" y="149.6">P4.17</text>
<text x="166.4" y="147.8">P4.15</text>
<text x="166.4" y="145.9">P4.14</text>
<text x="166.4" y="144">P4.11</text>
<text x="174.2" y="148.7">34 I9</text>
<text x="174.2" y="146.8">33 I10</text>
<text x="174.2" y="145">29 Ep</text>
<text x="220.7" y="144">G2</text>
<text x="240.6" y="149.6">D1</text>
<text x="240.7" y="144">S2</text>
<text x="246.5" y="148.7">6</text>
<text x="95.2" y="155.4">R62</text>
<text x="142.3" y="151.7" transform="rotate(-90 142.3 151.7)">P3.2</text>
<text x="144.1" y="151.7" transform="rotate(-90 144.1 151.7)">P3.5</text>
<text x="146" y="151.7" transform="rotate(-90 146 151.7)">P3.8</text>
<text x="147.8" y="151.7" transform="rotate(-90 147.8 151.7)">P3.9</text>
<text x="149.7" y="151.7" transform="rotate(-90 149.7 151.7)">P3.11</text>
<text x="151.5" y="151.7" transform="rotate(-90 151.5 151.7)">P3.14</text>
<text x="153.4" y="151.7" transform="rotate(-90 153.4 151.7)">P3.15</text>
<text x="155.3" y="151.7" transform="rotate(-90 155.3 151.7)">P3.17</text>
<text x="162.7" y="151.7" transform="rotate(-90 162.7 151.7)">GND</text>
<text x="164.5" y="151.7" transform="rotate(-90 164.5 151.7)">GND</text>
<text x="166.4" y="151.7" transform="rotate(-90 166.4 151.7)">GND</text>
<text x="210.3" y="154.2">Ef</text>
<text x="215.9" y="154.2">1</text>
<text x="220.7" y="155.2">G1</text>
<text x="240.7" y="155.2">S1</text>
<text x="246.5" y="154.2">5</text>
<text x="95.2" y="161.7">Q1</text>
<text x="95.2" y="158.7">1M</text>
<text x="98.9" y="161.7">8MHz</text>
<text x="141.3" y="157.3" transform="rotate(-90 141.3 157.3)">11</text>
<text x="142.2" y="158.4" transform="rotate(90 142.2 158.4)">T1</text>
<text x="143.2" y="157.3" transform="rotate(-90 143.2 157.3)">12</text>
<text x="145" y="157.3" transform="rotate(-90 145 157.3)">13</text>
<text x="145.9" y="158.4" transform="rotate(90 145.9 158.4)">T0</text>
<text x="146.9" y="157.3" transform="rotate(-90 146.9 157.3)">14</text>
<text x="148.8" y="157.3" transform="rotate(-90 148.8 157.3)">18</text>
<text x="149.6" y="158.4" transform="rotate(90 149.6 158.4)">I18</text>
<text x="150.6" y="157.3" transform="rotate(-90 150.6 157.3)">19</text>
<text x="151.4" y="158.4" transform="rotate(90 151.4 158.4)">Ef</text>
<text x="152.5" y="157.3" transform="rotate(-90 152.5 157.3)">20</text>
<text x="153.3" y="158.4" transform="rotate(90 153.3 158.4)">I17</text>
<text x="154.3" y="157.3" transform="rotate(-90 154.3 157.3)">22</text>
<text x="155.1" y="158.4" transform="rotate(90 155.1 158.4)">I15</text>
<text x="161.7" y="157.3" transform="rotate(-90 161.7 157.3)">10</text>
<text x="163.6" y="157.3" transform="rotate(-90 163.6 157.3)">23</text>
<text x="165.5" y="157.3" transform="rotate(-90 165.5 157.3)">31</text>
<text x="169.6" y="156.1">XC9572_44</text>
<text x="253.2" y="158">GND</text>
<text x="93.6" y="167.1">C34</text>
<text x="104.7" y="167.1">C35</text>
<text x="84.5" y="172.8">GND</text>
<text x="93.6" y="168.9">20pF</text>
<text x="104.7" y="168.9">20pF</text>
<text x="164.2" y="169.1">GND</text>
<text x="7.7" y="184.1">A</text>
<text x="282.1" y="184.1">A</text>
<text x="216.8" y="187.6">Title</text>
<text x="216.8" y="193.2">Size</text>
<text x="217.7" y="196">B</text>
<text x="226.1" y="193.2">Number</text>
<text x="263.2" y="193.2">Revision</text>
<text x="29.2" y="203.4">1</text>
<text x="75.6" y="203.4">2</text>
<text x="121.9" y="203.4">3</text>
<text x="168.2" y="203.4">4</text>
<text x="214.6" y="203.4">5</text>
<text x="216.8" y="198.8">Date:</text>
<text x="216.8" y="200.6">File:</text>
<text x="225.2" y="198.8">10-Mar-2003</text>
<text x="225.2" y="200.6">U:\ROBOT2~1\..\TRAITE~1.SCH</text>
<text x="253.9" y="198.8">Sheet</text>
<text x="253.9" y="200.6">Drawn By:</text>
<text x="259.2" y="198.8">of</text>
<text x="261" y="203.4">6</text>
</g>
</svg>
